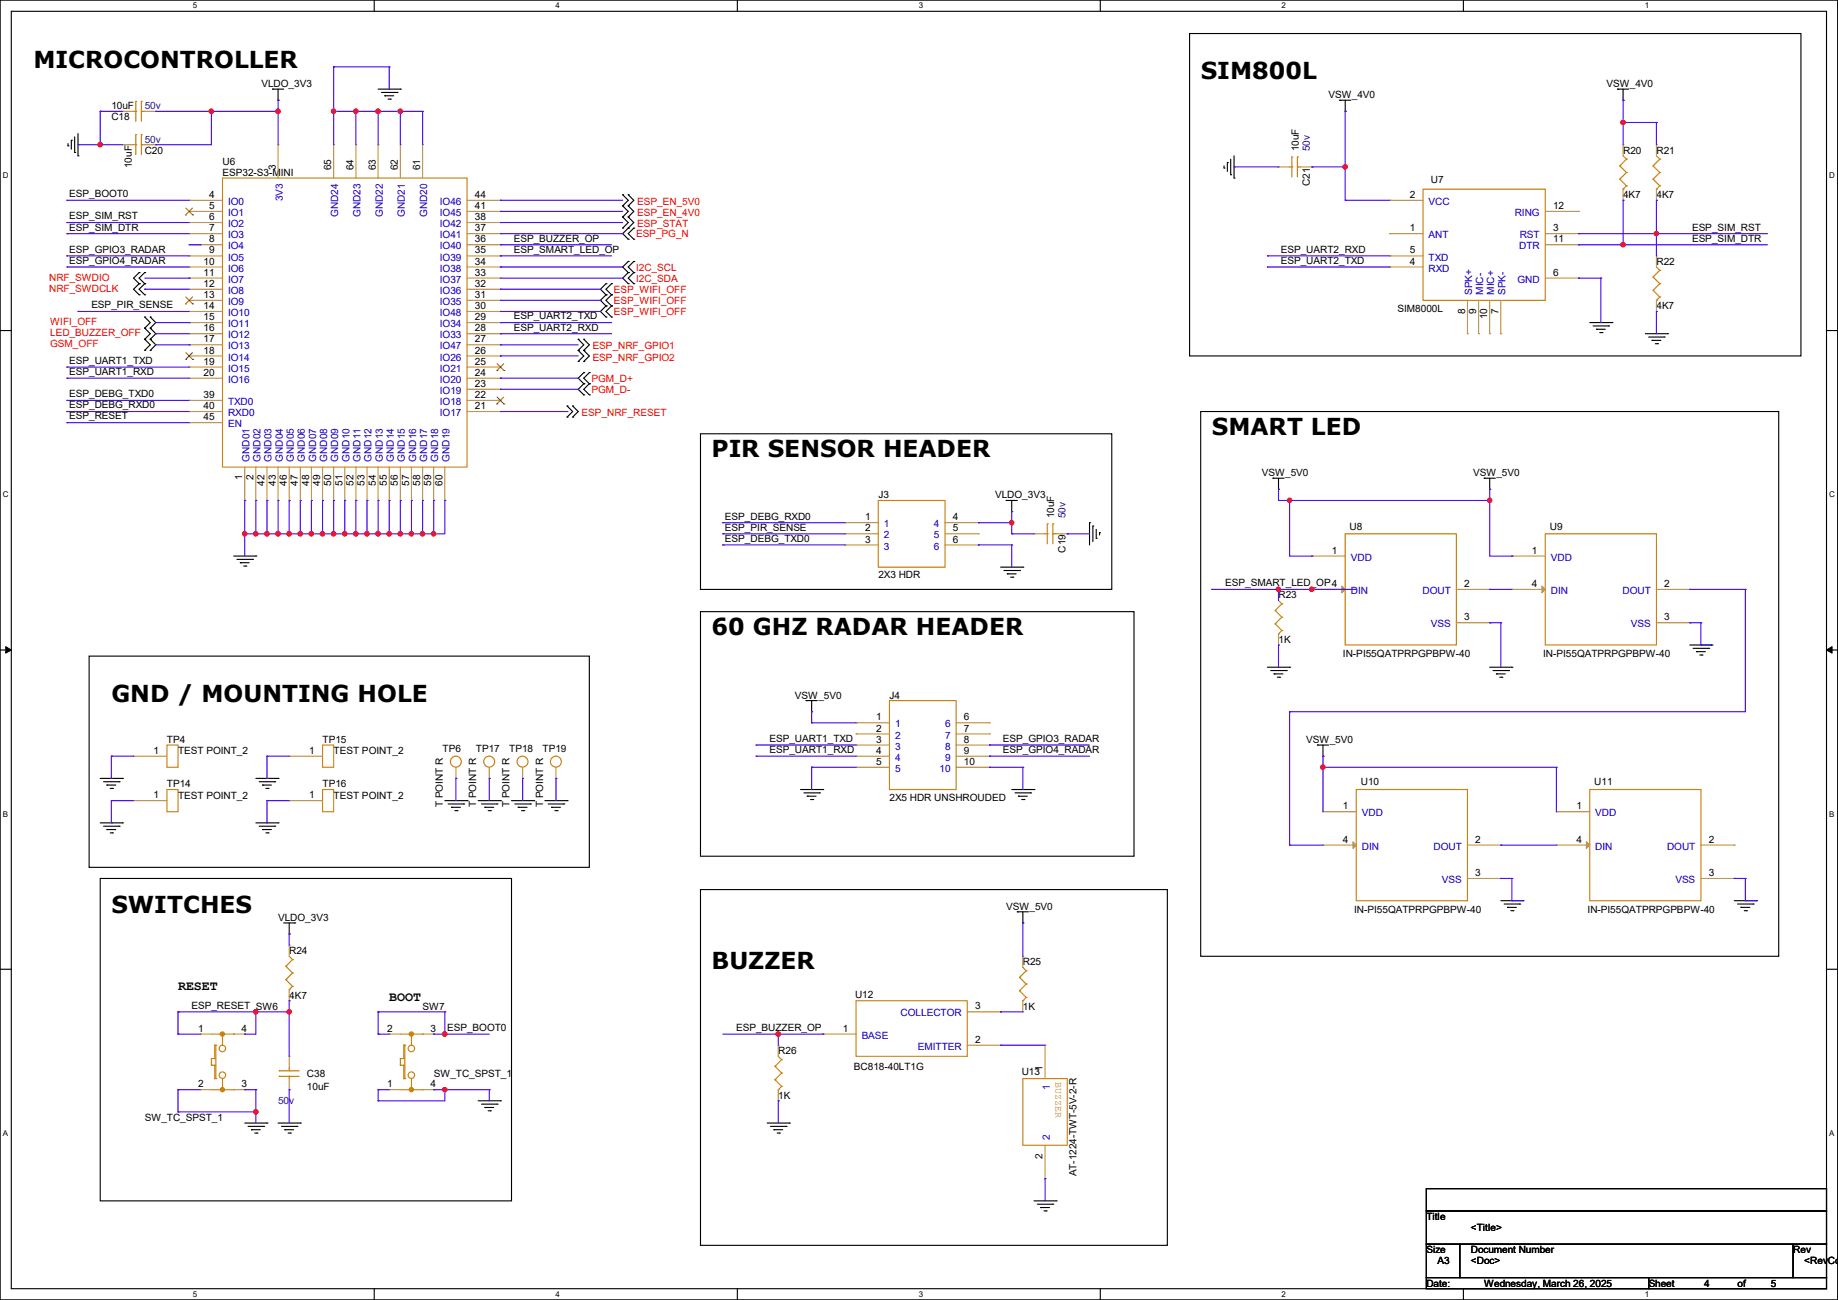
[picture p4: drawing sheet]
<svg xmlns="http://www.w3.org/2000/svg" width="420mm" height="297mm" viewBox="0 0 420 297" stroke-linecap="round" stroke-linejoin="round" font-family="sans-serif">
<path d="M0 0h419.9v297h-419.9zM2.6 2.6h414.8v291.8h-414.8z" fill="none" stroke="#000" stroke-width=".25"/>
<g fill="#fff">
<path d="M44 .3h1v2h-1z"/>
<path d="M44 294.7h1v2h-1z"/>
</g>
<path d="M85.5 0v2.6M85.5 294.4v2.6" fill="none" stroke="#000" stroke-width=".25"/>
<g fill="#fff">
<path d="M127 .3h.9v2h-.9z"/>
<path d="M127 294.7h.9v2h-.9z"/>
</g>
<path d="M168.5 0v2.6M168.5 294.4v2.6" fill="none" stroke="#000" stroke-width=".25"/>
<g fill="#fff">
<path d="M209.9 .3h1v2h-1z"/>
<path d="M209.9 294.7h1v2h-1z"/>
</g>
<path d="M251.4 0v2.6M251.4 294.4v2.6" fill="none" stroke="#000" stroke-width=".25"/>
<g fill="#fff">
<path d="M292.9 .3h.9v2h-.9z"/>
<path d="M292.9 294.7h.9v2h-.9z"/>
</g>
<path d="M334.4 0v2.6M334.4 294.4v2.6" fill="none" stroke="#000" stroke-width=".25"/>
<g fill="#fff">
<path d="M375.8 .3h1v2h-1z"/>
<path d="M375.8 294.7h1v2h-1z"/>
<path d="M.7 39h1.2v2h-1.2z"/>
<path d="M418 39h1.3v2h-1.3z"/>
<path d="M.7 112h1.2v2h-1.2z"/>
<path d="M418 112h1.3v2h-1.3z"/>
</g>
<path d="M0 75.5h2.6M417.4 75.5h2.5" fill="none" stroke="#000" stroke-width=".25"/>
<g fill="#fff">
<path d="M.7 185h1.2v1.9h-1.2z"/>
<path d="M418 185h1.2v1.9h-1.2z"/>
</g>
<path d="M0 148.5h2.6M417.4 148.5h2.5" fill="none" stroke="#000" stroke-width=".25"/>
<path d="M1.3 147.7l1.3 .8-1.3 .7zM417.4 148.5l1.2-.8v1.5z" fill="#000" stroke="#000" stroke-width=".23"/>
<g fill="#fff">
<path d="M.7 257.9h1.2v2h-1.2z"/>
<path d="M418 257.9h1.2v2h-1.2z"/>
</g>
<g fill="none" stroke="#000" stroke-width=".25">
<path d="M271.8 7.7h139.7v73.6h-139.7zM15.5 33.3h.1M15.5 32.8v.5M16.3 32h.1M16.3 32v2.1M17.1 34.8h.1M17.1 31.3v3.5M17.8 35.6h.1M17.8 30.5v5.1M62.3 20.4h.1M62.3 20.4h2.5M63.5 22.9h.1"/>
<path d="M63.5 20.4v2.5M86.4 20.4h5.1M87.2 21.1h3.5M87.9 21.9h.1M87.9 21.9h2.1M88.7 22.6h.5M89.2 22.6h.1M90.7 21.1h.1M91.5 20.4h.1M279.7 38.4h.1M279.7 37.9v.5M280.5 37.1h.1"/>
<path d="M280.5 37.1v2.1M281.2 39.9h.1M281.2 36.4v3.5M282 35.6v5.1M306.1 22.9h.1M306.1 22.9h2.6M307.4 25.4h.1M307.4 22.9v2.5M369.6 20.4h.1M369.6 20.4h2.6M370.9 22.9h.1M370.9 20.4v2.5"/>
<path d="M142.3 47h.1M142.3 44.5h.1M142.3 49.6h.1M142.3 52.1h.1M142.3 44.5l1.3 1.3-1.3 1.2M142.3 47l1.3 1.3-1.3 1.3M142.3 49.6l1.3 1.2-1.3 1.3M143.6 59.7h.1M143.6 52.1h.1M143.6 54.7h.1M143.6 47h.1M143.6 44.5h.1"/>
<path d="M143.6 49.6h.1M143.6 59.7l-1.3 1.3 1.3 1.3M143.6 49.6l1.2 1.2-2.5 2.6 1.3 1.3M143.6 44.5l1.2 1.3-1.2 1.2M143.6 47l1.2 1.3-1.2 1.3M144.8 59.7h.1M144.8 54.7h.1M144.8 52.1h.1M144.8 59.7l-1.2 1.3 1.2 1.3M144.8 52.1l-1.2 1.3 1.2 1.3M282 40.7h.1M31.8 62.3h.1"/>
<path d="M31.8 64.8h.1M31.8 67.4h.1M31.8 62.3l-1.3 1.2 1.3 1.3M31.8 64.8l-1.3 1.3 1.3 1.3M33.1 72.4h.1M33.1 75h.1M33.1 77.5h.1M33.1 62.3h.1M33.1 64.8h.1M33.1 67.4h.1M33.1 72.4l1.2 1.3-1.2 1.3M33.1 75l1.2 1.2-1.2 1.3"/>
<path d="M33.1 77.5l1.2 1.3-1.2 1.3M33.1 62.3l-1.3 1.2 1.3 1.3M33.1 64.8l-1.3 1.3 1.3 1.3M34.3 75h.1M34.3 72.4h.1M34.3 77.5h.1M34.3 72.4l1.3 1.3-1.3 1.3M34.3 75l1.3 1.2-1.3 1.3M34.3 77.5l1.3 1.3-1.3 1.3M132.1 77.5h.1M132.1 77.5l1.3 1.3-1.3 1.3M133.4 77.5h.1"/>
<path d="M133.4 77.5l1.3 1.3-1.3 1.3M138.5 64.8h.1M138.5 67.4h.1M138.5 69.9h.1M138.5 72.4h.1M138.5 64.8l-1.3 1.3 1.3 1.3M138.5 67.4l-1.3 1.2 1.3 1.3M138.5 69.9l-1.3 1.3 1.3 1.2M139.7 67.4h.1M139.7 64.8h.1M139.7 69.9h.1M139.7 72.4h.1"/>
<path d="M139.7 64.8l-1.2 1.3 1.2 1.3M139.7 67.4l-1.2 1.2 1.2 1.3M139.7 69.9l-1.2 1.3 1.2 1.2M143.6 62.3h.1M143.6 64.8h.1M143.6 62.3l-1.3 1.2 1.3 1.3M144.8 64.8h.1M144.8 62.3h.1M144.8 62.3l-1.2 1.2 1.2 1.3M363.3 73.7h5M364 74.5h3.6M364.8 75.2h.1"/>
<path d="M364.8 75.2h2M365.5 76h.6M366.1 76h.1M367.6 74.5h.1M368.3 73.7h.1M376 76.2h5M376.7 77h3.6M377.5 77.8h.1M377.5 77.8h2M378.2 78.5h.6M378.8 78.5h.1M380.3 77h.1"/>
<path d="M381 76.2h.1M33.1 80.1h.1M34.3 80.1h.1M129.6 95.3h.1M129.6 92.8h.1M129.6 92.8l1.3 1.2-1.3 1.3M130.9 95.3h.1M130.9 92.8h.1M130.9 92.8l1.2 1.2-1.2 1.3M132.1 82.6h.1M132.1 80.1h.1M132.1 80.1l1.3 1.2-1.3 1.3"/>
<path d="M133.4 85.1h.1M133.4 87.7h.1M133.4 90.2h.1M133.4 82.6h.1M133.4 80.1h.1M133.4 85.1l-1.3 1.3 1.3 1.3M133.4 87.7l-1.3 1.2 1.3 1.3M133.4 80.1l1.3 1.2-1.3 1.3M134.7 87.7h.1M134.7 85.1h.1M134.7 90.2h.1M134.7 85.1l-1.3 1.3 1.3 1.3"/>
<path d="M134.7 87.7l-1.3 1.2 1.3 1.3M160.1 99.1h93.9v35.6h-93.9zM274.4 94h132v124.5h-132zM229.9 114.3h.1M229.9 114.3h2.6M231.2 116.9h.1M231.2 114.3v2.6M249 119.4h.1M249 119.4v5.1M290.9 109.3h.1M290.9 109.3h2.5M292.1 111.8h.1"/>
<path d="M292.1 109.3v2.5M339.1 109.3h.1M339.1 109.3h2.6M340.4 111.8h.1M340.4 109.3v2.5M53.4 127h5.1M54.1 127.8h3.6M54.9 128.6h.1M54.9 128.6h2M55.7 129.3h.5M56.2 129.3h.1M57.7 127.8h.1"/>
<path d="M58.5 127h.1M160.1 139.7h99v55.9h-99zM228.6 129.6h5.1M229.4 130.3h3.6M230.2 131.1h.1M230.2 131.1h2M230.9 131.9h.5M231.4 131.9h.1M233 130.3h.1M233.7 129.6h.1M249.7 120.2h.1M249.7 120.2v3.5"/>
<path d="M250.5 123h.1M250.5 120.9v2.1M251.2 121.7h.1M251.2 121.7v.5M20.4 149.9h114.3v48.3h-114.3zM289.6 152.4h5.1M290.4 153.2h3.5M291.1 154h.1M291.1 154h2.1M291.9 154.7h.5M292.4 154.7h.1M293.9 153.2h.1"/>
<path d="M294.7 152.4h.1M340.4 152.4h5.1M341.2 153.2h3.5M341.9 154h.1M341.9 154h2.1M342.7 154.7h.5M343.2 154.7h.1M344.7 153.2h.1M345.5 152.4h.1M386.1 147.4h5.1M386.9 148.1h3.5M387.6 148.9h.1"/>
<path d="M387.6 148.9h2.1M388.4 149.6h.5M388.9 149.6h.1M390.4 148.1h.1M391.2 147.4h.1M22.9 177.8h5.1M23.7 178.6h3.5M24.4 179.4h.1M24.4 179.4h2.1M27.2 178.6h.1M28 177.8h.1M58.5 177.8h5"/>
<path d="M59.2 178.6h3.6M60 179.4h.1M60 179.4h2M62.8 178.6h.1M63.5 177.8h.1M184.2 160.1h.1M184.2 160.1h2.5M185.5 162.6h.1M185.5 160.1v2.5M301 170.2h.1M301 170.2h2.6M302.3 172.8h.1"/>
<path d="M302.3 170.2v2.6M22.9 188h5.1M23.7 188.8h3.5M24.4 189.5h.1M24.4 189.5h2.1M25.2 180.1h.5M25.2 190.3h.5M25.7 180.1h.1M25.7 190.3h.1M27.2 188.8h.1M28 188h.1M58.5 188h5"/>
<path d="M59.2 188.8h3.6M60 189.5h.1M60 189.5h2M60.7 180.1h.6M60.7 190.3h.6M61.3 180.1h.1M61.3 190.3h.1M62.8 188.8h.1M63.5 188h.1M101.6 182.9h5.1M102.4 183.7h3.6M103.2 184.4h.1"/>
<path d="M103.2 184.4h2M103.9 185.2h.5M104.4 185.2h.1M106 183.7h.1M106.7 182.9h.1M109.3 182.9h5M110 183.7h3.6M110.8 184.4h.1M110.8 184.4h2M111.5 185.2h.6M112.1 185.2h.1M113.6 183.7h.1"/>
<path d="M114.3 182.9h.1M116.9 182.9h5.1M117.6 183.7h3.6M118.4 184.4h.1M118.4 184.4h2M119.2 185.2h.5M119.7 185.2h.1M121.2 183.7h.1M122 182.9h.1M124.5 182.9h5.1M125.3 183.7h3.5M126 184.4h.1"/>
<path d="M126 184.4h2.1M126.8 185.2h.5M127.3 185.2h.1M128.8 183.7h.1M129.6 182.9h.1M182.9 180.4h5.1M183.7 181.1h3.5M184.4 181.9h.1M184.4 181.9h2.1M185.2 182.7h.5M185.7 182.7h.1M187.2 181.1h.1"/>
<path d="M188 180.4h.1M231.2 180.4h5.1M231.9 181.1h3.6M232.7 181.9h.1M232.7 181.9h2M233.5 182.7h.5M234 182.7h.1M235.5 181.1h.1M236.3 180.4h.1M22.9 200.7h94v73.7h-94zM64.8 210.9h2.6M66.1 213.4h.1"/>
<path d="M66.1 210.9v2.5M67.4 210.9h.1M160.1 203.2h106.6v81.3h-106.6zM232.5 208.3h.1M232.5 208.3h2.5M233.7 210.9h.1M233.7 208.3v2.6M342.9 205.8h5.1M343.7 206.5h3.6M344.5 207.3h.1M344.5 207.3h2M345.2 208.1h.5"/>
<path d="M345.7 208.1h.1M347.3 206.5h.1M348 205.8h.1M396.3 205.8h5.1M397 206.5h3.6M397.8 207.3h.1M397.8 207.3h2M398.6 208.1h.5M399.1 208.1h.1M400.6 206.5h.1M401.4 205.8h.1M0 221.4h2.6"/>
<path d="M417.4 221.4h2.5M55.9 256.6h5.1M56.7 257.3h3.5M57.4 258.1h.1M57.4 258.1h2.1M58.2 258.9h.5M58.7 258.9h.1M60.2 257.3h.1M61 256.6h.1M63.5 256.6h5.1M64.3 257.3h3.6M65.1 258.1h.1"/>
<path d="M65.1 258.1h2M65.8 258.9h.5M66.3 258.9h.1M67.9 257.3h.1M68.6 256.6h.1M109.3 251.5h5M110 252.3h3.6M110.8 253h.1M110.8 253h2M111.5 253.8h.6M112.1 253.8h.1M113.6 252.3h.1"/>
<path d="M114.3 251.5h.1M175.3 256.6h5.1M176.1 257.3h3.5M176.8 258.1h.1M176.8 258.1h2.1M177.6 258.9h.5M178.1 258.9h.1M179.6 257.3h.1M180.4 256.6h.1M236.3 274.4h5M237 275.1h3.6M237.8 275.9h.1"/>
<path d="M237.8 275.9h2M238.5 276.6h.6M239.1 276.6h.1M240.6 275.1h.1M241.3 274.4h.1M325.9 271.6h91.5v5h-91.5zM325.9 276.6h91.5v7.7h-91.5zM325.9 284.3h7.6v7.6h-7.6zM325.9 291.9h50.8v2.5h-50.8zM333.5 284.3h76.2v7.6h-76.2zM376.7 291.9h40.7v2.5h-40.7zM409.7 284.3h7.7v7.6h-7.7z"/>
</g>
<g fill="none" stroke="#cc8006" stroke-width=".25">
<path d="M30.5 33.1h.5M30.5 25.4h.5M31 33.1h.1M31 30.8h.1M31 25.4h.1M31 23.2h.1M31 23.2v4.5M31 30.8v4.5M32.3 30.8h.1M32.3 33.1h.1M32.3 23.2h.1M32.3 25.4h.1"/>
<path d="M32.3 33.1h.8M32.3 23.2v4.5M32.3 30.8v4.5M32.3 25.4h.8M294.7 38.1h.5M295.2 38.1h.1M295.2 35.9h.1M295.2 35.9v4.5M296.5 35.9h.1M296.5 38.1h.1M296.5 38.1h.7M296.5 35.9v4.5"/>
<path d="M370.1 37.9h.1M370.1 37.9l1.5 1.5M370.9 35.6l.7 .8M371.6 36.4h.1M371.6 39.4h.1M371.6 36.4l-1.5 1.5M371.6 39.4l-1.5 1.5M377.7 37.9h.1M377.7 37.9l1.6 1.5M378.5 35.6l.8 .8M379.3 36.4h.1M379.3 39.4h.1"/>
<path d="M379.3 36.4l-1.6 1.5M379.3 39.4l-1.6 1.5M50.8 40.7h55.9v66h-55.9zM325.2 43.2h27.9v25.4h-27.9zM370.1 40.9h.1M370.1 40.9l1.5 1.6M370.9 43.2h.1M371.6 42.5h.1M371.6 42.5l-.7 .7M377.7 40.9h.1M377.7 40.9l1.6 1.6M378.5 43.2h.1"/>
<path d="M379.3 42.5h.1M379.3 42.5l-.8 .7M377.7 63.3h.1M377.7 66.3h.1M377.7 63.3l1.6 1.5M377.7 66.3l1.6 1.6M378.5 68.6h.1M378.5 61l.8 .8M379.3 61.8h.1M379.3 64.8h.1M379.3 67.9h.1M379.3 61.8l-1.6 1.5"/>
<path d="M379.3 64.8l-1.6 1.5M379.3 67.9l-.8 .7M200.7 114.3h15.2v15.3h-15.2zM239.3 119.7h.1M239.3 119.7v4.5M240.6 119.7h.1M240.6 119.7v4.5M238.8 122h.5M239.3 122h.1M240.6 122h.1M240.6 122h.7M291.4 139.5h.1"/>
<path d="M291.4 139.5l1.5 1.5M292.1 137.2l.8 .8M292.9 138h.1M292.9 138l-1.5 1.5M307.4 122h25.4v25.4h-25.4zM353.1 122h25.4v25.4h-25.4zM291.4 142.5h.1M291.4 142.5l1.5 1.6M292.1 144.8h.1M292.9 141h.1M292.9 144.1h.1M292.9 141l-1.5 1.5"/>
<path d="M292.9 144.1l-.8 .7M38.1 170.2h2.6v5.1h-2.6zM73.7 170.2h2.5v5.1h-2.5zM203.2 160.1h15.3v20.3h-15.3zM38.1 180.4h2.6v5.1h-2.6zM73.7 180.4h2.5v5.1h-2.5zM309.9 180.4h25.4v25.4h-25.4zM363.3 180.4h25.4v25.4h-25.4zM66.1 218.5l.7 .7M66.8 219.2h.1M66.8 219.2l-1.5 1.6M48.3 236.3h5.1"/>
<path d="M49.1 238.8h.1M49.1 238.8v3.1M49.1 238.8h.2M49.3 238.8h.1M49.3 238.8v7.6M50.8 236.3h.1M50.8 236.3v2.5M53.4 236.3h.1M65.3 220.8h.1M65.3 223.8h.1M65.3 220.8l1.5 1.5M65.3 223.8l1.5 1.5"/>
<path d="M66.1 226.1h.1M66.8 222.3h.1M66.8 225.3h.1M66.8 222.3l-1.5 1.5M66.8 225.3l-.7 .8M91.5 236.3h5.1M92.2 238.8h.1M92.2 238.8h.3M92.2 238.8v3.1M92.5 238.8h.1M92.5 238.8v7.6M94 236.3h.1"/>
<path d="M94 236.3v2.5M96.6 236.3h.1M195.6 228.6h25.4v12.7h-25.4zM233 223.3h.1M233 226.4h.1M233 223.3l1.5 1.5M233 226.4l1.5 1.5M233.7 228.6h.1M233.7 221l.8 .8M234.5 221.8h.1M234.5 224.8h.1M234.5 227.9h.1"/>
<path d="M234.5 221.8l-1.5 1.5M234.5 224.8l-1.5 1.6M234.5 227.9l-.8 .7M48.3 243.4h.1M48.3 241.9h.1M48.3 243.4h.8M48.3 241.9v1.5M48.3 241.9h.8M48.3 249h5.1M49.1 246.4h.1M49.1 243.4h.1M49.1 241.9h.1"/>
<path d="M49.1 246.4h.2M49.1 243.4v3M49.3 246.4h.1M50.8 249h.1M50.8 246.4v2.6M53.4 249h.1M63.8 244.6h.1M63.8 245.9h.1M63.8 244.6h4.6M63.8 245.9h4.6M66.1 245.9h.1M66.1 244.6h.1"/>
<path d="M66.1 243.9v.7M66.1 245.9v.5M91.5 241.9h.1M91.5 243.4h.1M91.5 243.4h.7M91.5 241.9h.7M91.5 249h5.1M91.5 241.9v1.5M92.2 241.9h.1M92.2 243.4h.1M92.2 246.4h.1M92.2 246.4h.3"/>
<path d="M92.2 243.4v3M92.5 246.4h.1M94 249h.1M94 246.4v2.6M96.6 249h.1M177.1 243.6h.1M177.1 246.7h.1M177.1 243.6l1.5 1.6M177.1 246.7l1.5 1.5M177.8 249h.1M177.8 241.3l.8 .8M178.6 242.1h.1"/>
<path d="M178.6 245.2h.1M178.6 248.2h.1M178.6 242.1l-1.5 1.5M178.6 245.2l-1.5 1.5M178.6 248.2l-.8 .8M233.7 246.4h10.2v15.3h-10.2z"/>
<circle cx="104.2" cy="174" r="1.25"/>
<circle cx="111.8" cy="174" r="1.25"/>
<circle cx="119.4" cy="174" r="1.25"/>
<circle cx="127" cy="174" r="1.25"/>
<circle cx="50.8" cy="239.5" r=".74"/>
<circle cx="94" cy="239.5" r=".74"/>
<circle cx="50.8" cy="245.6" r=".74"/>
<circle cx="94" cy="245.6" r=".74"/>
</g>
<g fill="none" stroke="#a84" stroke-width=".25">
<path d="M28 33.1h.1M28 25.4h.1M28 33.1h2.5M28 25.4h2.5M33.1 33.1h2.5M33.1 25.4h2.5M35.6 33.1h.1M35.6 25.4h.1M63.5 33.1h.1M63.5 33.1v7.6M76.2 33.1h.1M76.2 33.1v7.6"/>
<path d="M81.3 33.1h.1M81.3 33.1v7.6M86.4 33.1h.1M86.4 33.1v7.6M91.5 33.1h.1M91.5 33.1v7.6M96.6 33.1h.1M96.6 33.1v7.6M292.1 38.1h.1M292.1 38.1h2.6M297.2 38.1h2.6M299.8 38.1h.1"/>
<path d="M370.9 33.1h.1M370.9 33.1v2.5M378.5 33.1h.1M378.5 33.1v2.5M43.2 45.8h.1M43.2 48.3h.1M43.2 50.8h.1M43.2 53.4h.1M43.2 55.9h.1M43.2 58.5h.1M43.2 45.8h7.6M43.2 48.3h7.6"/>
<path d="M43.2 50.8h7.6M43.2 53.4h7.6M43.2 55.9h7.6M43.2 58.5h7.6M106.7 45.8h7.6M106.7 48.3h7.6M106.7 50.8h7.6M106.7 53.4h7.6M106.7 55.9h7.6M106.7 58.5h7.6M114.3 58.5h.1M114.3 55.9h.1"/>
<path d="M114.3 53.4h.1M114.3 50.8h.1M114.3 48.3h.1M114.3 45.8h.1M317.5 53.4h.1M317.5 45.8h.1M317.5 58.5h.1M317.5 45.8h7.7M317.5 53.4h7.7M317.5 58.5h7.7M353.1 48.3h7.6M353.1 53.4h7.6"/>
<path d="M353.1 55.9h7.6M360.7 53.4h.1M360.7 55.9h.1M360.7 48.3h.1M370.9 45.8h.1M370.9 43.2v2.6M378.5 45.8h.1M378.5 58.5h.1M378.5 43.2v2.6M378.5 58.5v2.5M43.2 61h.1M43.2 63.5h.1"/>
<path d="M43.2 66.1h.1M43.2 68.6h.1M43.2 71.2h.1M43.2 73.7h.1M43.2 76.2h.1M43.2 78.8h.1M43.2 61h7.6M43.2 63.5h7.6M43.2 66.1h7.6M43.2 68.6h7.6M43.2 71.2h7.6M43.2 73.7h7.6"/>
<path d="M43.2 76.2h7.6M43.2 78.8h7.6M106.7 61h7.6M106.7 63.5h7.6M106.7 66.1h7.6M106.7 68.6h7.6M106.7 71.2h7.6M106.7 73.7h7.6M106.7 76.2h7.6M106.7 78.8h7.6M114.3 78.8h.1M114.3 76.2h.1"/>
<path d="M114.3 73.7h.1M114.3 71.2h.1M114.3 68.6h.1M114.3 66.1h.1M114.3 63.5h.1M114.3 61h.1M317.5 61h.1M317.5 61h7.7M335.3 76.2h.1M335.3 68.6v7.6M337.9 76.2h.1M337.9 68.6v7.6"/>
<path d="M340.4 76.2h.1M340.4 68.6v7.6M342.9 76.2h.1M342.9 68.6v7.6M353.1 63.5h7.6M360.7 63.5h.1M378.5 71.2h.1M378.5 68.6v2.6M43.2 81.3h.1M43.2 83.9h.1M43.2 86.4h.1M43.2 91.5h.1"/>
<path d="M43.2 94h.1M43.2 96.6h.1M43.2 81.3h7.6M43.2 83.9h7.6M43.2 86.4h7.6M43.2 94h7.6M43.2 91.5h7.6M43.2 96.6h7.6M106.7 81.3h7.6M106.7 83.9h7.6M106.7 86.4h7.6M106.7 94h7.6"/>
<path d="M106.7 91.5h7.6M106.7 88.9h7.6M114.3 94h.1M114.3 91.5h.1M114.3 88.9h.1M114.3 86.4h.1M114.3 83.9h.1M114.3 81.3h.1M55.9 114.3h.1M55.9 106.7v7.6M58.5 114.3h.1M58.5 106.7v7.6"/>
<path d="M61 114.3h.1M61 106.7v7.6M63.5 114.3h.1M63.5 106.7v7.6M66.1 114.3h.1M66.1 106.7v7.6M68.6 114.3h.1M68.6 106.7v7.6M71.2 114.3h.1M71.2 106.7v7.6M73.7 114.3h.1M73.7 106.7v7.6"/>
<path d="M76.2 114.3h.1M76.2 106.7v7.6M78.8 114.3h.1M78.8 106.7v7.6M81.3 114.3h.1M81.3 106.7v7.6M83.9 114.3h.1M83.9 106.7v7.6M86.4 114.3h.1M86.4 106.7v7.6M88.9 114.3h.1M88.9 106.7v7.6"/>
<path d="M91.5 114.3h.1M91.5 106.7v7.6M94 114.3h.1M94 106.7v7.6M96.6 114.3h.1M96.6 106.7v7.6M99.1 114.3h.1M99.1 106.7v7.6M101.6 114.3h.1M101.6 106.7v7.6M193.1 119.4h.1M193.1 119.4h7.6"/>
<path d="M215.9 119.4h7.7M223.6 119.4h.1M193.1 122h.1M193.1 124.5h.1M193.1 122h7.6M193.1 124.5h7.6M215.9 122h7.7M215.9 124.5h7.7M223.6 122h.1M223.6 124.5h.1M236.3 122h.1M236.3 122h2.5"/>
<path d="M241.3 122h2.6M243.9 122h.1M292.1 134.7h.1M292.1 134.7v2.5M299.8 134.7h.1M299.8 127h.1M299.8 134.7h7.6M299.8 127h7.6M332.8 134.7h7.6M340.4 134.7h.1M345.5 134.7h.1M345.5 127h.1"/>
<path d="M345.5 134.7h7.6M345.5 127h7.6M378.5 134.7h7.6M386.1 134.7h.1M292.1 147.4h.1M292.1 144.8v2.6M332.8 142.3h7.6M340.4 142.3h.1M378.5 142.3h7.6M386.1 142.3h.1M30.5 172.8h.1M30.5 172.8h7.6"/>
<path d="M66.1 172.8h.1M66.1 172.8h7.6M104.2 177.8h.1M104.2 175.3v2.5M111.8 177.8h.1M111.8 175.3v2.5M119.4 177.8h.1M119.4 175.3v2.5M127 177.8h.1M127 175.3v2.5M195.6 165.1h.1M195.6 167.7h.1"/>
<path d="M195.6 170.2h.1M195.6 172.8h.1M195.6 175.3h.1M195.6 172.8h7.6M195.6 165.1h7.6M195.6 167.7h7.6M195.6 170.2h7.6M195.6 175.3h7.6M218.5 172.8h7.6M218.5 165.1h7.6M218.5 167.7h7.6M218.5 170.2h7.6"/>
<path d="M218.5 175.3h7.6M226.1 165.1h.1M226.1 167.7h.1M226.1 170.2h.1M226.1 172.8h.1M226.1 175.3h.1M30.5 182.9h.1M30.5 182.9h7.6M66.1 182.9h.1M66.1 182.9h7.6M302.3 193.1h.1M302.3 185.5h.1"/>
<path d="M302.3 193.1h7.6M302.3 185.5h7.6M335.3 193.1h7.6M342.9 193.1h.1M355.6 193.1h.1M355.6 185.5h.1M355.6 193.1h7.7M355.6 185.5h7.7M388.7 193.1h7.6M396.3 193.1h.1M66.1 215.9h.1M66.1 215.9v2.6"/>
<path d="M233.7 218.5h.1M233.7 218.5v2.5M335.3 200.7h7.6M342.9 200.7h.1M388.7 200.7h7.6M396.3 200.7h.1M45.8 236.3h.1M45.8 236.3h2.5M53.4 236.3h2.5M55.9 236.3h.1M66.1 228.6h.1M66.1 226.1v2.5"/>
<path d="M88.9 236.3h.1M88.9 236.3h2.6M96.6 236.3h2.5M99.1 236.3h.1M177.8 238.8h.1M177.8 238.8v2.5M188 236.3h.1M188 236.3h7.6M221 238.8h7.6M221 231.2h7.6M228.6 238.8h.1M228.6 231.2h.1"/>
<path d="M233.7 231.2h.1M233.7 228.6v2.6M238.8 238.8h.1M238.8 238.8v7.6M45.8 249h.1M45.8 249h2.5M53.4 249h2.5M55.9 249h.1M66.1 249h.1M66.1 241.3h.1M66.1 241.3v2.6M66.1 246.4v2.6"/>
<path d="M88.9 249h.1M88.9 249h2.6M96.6 249h2.5M99.1 249h.1M177.8 251.5h.1M177.8 249v2.5M238.8 269.3h.1M238.8 261.7v7.6"/>
</g>
<g fill="#a84" stroke="#a84" stroke-width=".25">
<path d="M309.2 192.3l.7 .8-.7 .7z"/>
<path d="M306.6 133.9l.8 .8-.8 .7z"/>
<path d="M352.3 133.9l.8 .8-.8 .7z"/>
<path d="M362.5 192.3l.8 .8-.8 .7z"/>
</g>
<g fill="#cc8006" stroke="#cc8006" stroke-width=".25">
<circle cx="50.8" cy="248.9" r=".49"/>
<circle cx="50.8" cy="236.2" r=".49"/>
<circle cx="94" cy="236.2" r=".49"/>
<circle cx="94" cy="248.9" r=".49"/>
</g>
<g fill="none" stroke="#804000" stroke-width=".23">
<path d="M42.4 49.1h.1M42.5 47.5l1.5 1.6M44 47.5l-1.6 1.6M44 49.1h.1M42.4 69.4h.1M42.5 67.9l1.5 1.5M44 67.9l-1.6 1.5M44 69.4h.1M42.4 82.1h.1M42.5 80.6l1.5 1.5M44 80.6l-1.6 1.5M44 82.1h.1"/>
<path d="M113.5 92.3h.1M113.5 84.7h.1M113.6 90.7l1.5 1.6M113.6 83.1l1.5 1.6M115.1 90.7l-1.6 1.6M115.1 83.1l-1.6 1.6M115.1 92.3h.1M115.1 84.7h.1"/>
</g>
<g fill="none" stroke="#4200ff" stroke-width=".25">
<path d="M76.2 15.3h.1M76.2 15.3v17.8M76.2 15.3h12.7M88.9 15.3h.1M88.9 15.3v5.1M17.8 33.1h.1M17.8 33.1h10.2M22.9 25.4h.1M22.9 33.1h.1M22.9 25.4h5.1M22.9 25.4v7.7M35.6 25.4h.1"/>
<path d="M35.6 33.1h.1M35.6 25.4h27.9M48.3 25.4h.1M48.3 25.4v7.7h-12.7M63.5 22.9h.1M63.5 25.4h.1M63.5 22.9v10.2M76.2 25.4h.1M76.2 25.4h20.4M81.3 25.4h.1M81.3 25.4v7.7M86.4 25.4h.1"/>
<path d="M86.4 25.4v7.7M91.5 25.4h.1M91.5 25.4v7.7M96.6 25.4h.1M96.6 25.4v7.7M282 38.1h.1M282 38.1h10.1M299.8 38.1h.1M299.8 38.1h7.6M307.4 25.4h.1M307.4 38.1h.1M307.4 25.4v20.4"/>
<path d="M370.9 22.9h.1M370.9 28h.1M370.9 22.9v10.2M370.9 28h7.6M378.5 28h.1M378.5 28v5.1M15.3 45.8h.1M15.3 50.8h.1M15.3 53.4h.1M15.3 58.5h.1M15.3 45.8h27.9M15.3 53.4h27.9"/>
<path d="M15.3 58.5h27.9M15.3 50.8h27.9M43.2 55.9h2.6M45.8 55.9h.1M114.3 55.9h.1M114.3 58.5h.1M114.3 45.8h.1M114.3 48.3h.1M114.3 50.8h.1M114.3 45.8h28M114.3 53.4h28M114.3 55.9h25.4"/>
<path d="M114.3 58.5h25.4M114.3 48.3h28M114.3 50.8h28M142.3 53.4h.1M289.6 58.5h.1M289.6 58.5h27.9M307.4 45.8h.1M307.4 45.8h10.1M360.7 53.4h.1M360.7 55.9h.1M360.7 53.4h43.2M360.7 55.9h43.2"/>
<path d="M370.9 45.8h.1M370.9 55.9h.1M370.9 45.8v10.1M378.5 45.8h.1M378.5 53.4h.1M378.5 45.8v12.7M15.3 61h.1M15.3 61h27.9M17.8 71.2h.1M17.8 71.2h25.4M33.1 66.1h.1M33.1 63.5h10.1"/>
<path d="M33.1 66.1h10.1M35.6 76.2h.1M35.6 73.7h7.6M35.6 76.2h7.6M35.6 78.8h7.6M43.2 63.5h.1M43.2 73.7h.1M43.2 78.8h.1M114.3 73.7h.1M114.3 76.2h.1M114.3 61h.1M114.3 66.1h.1"/>
<path d="M114.3 78.8h.1M114.3 71.2h.1M114.3 73.7h25.4M114.3 76.2h25.4M114.3 63.5h28M114.3 61h28M114.3 66.1h22.9M114.3 78.8h17.8M114.3 68.6h22.9M114.3 71.2h22.9M137.2 68.6h.1M142.3 63.5h.1"/>
<path d="M289.6 61h.1M289.6 61h27.9M360.7 63.5h.1M360.7 63.5h5.1M365.8 63.5h.1M365.8 63.5v10.2M378.5 71.2h.1M378.5 71.2v5M15.3 83.9h.1M15.3 86.4h.1M15.3 91.5h.1M15.3 94h.1"/>
<path d="M15.3 96.6h.1M15.3 83.9h27.9M15.3 86.4h27.9M15.3 91.5h27.9M15.3 94h27.9M15.3 96.6h27.9M114.3 86.4h.1M114.3 88.9h.1M114.3 81.3h.1M114.3 86.4h17.8M114.3 94h15.3M114.3 88.9h17.8"/>
<path d="M114.3 81.3h17.8M129.6 94h.1M55.9 114.3h.1M55.9 114.3v12.7M58.5 114.3h.1M58.5 114.3v7.7M61 114.3h.1M61 114.3v7.7M63.5 114.3h.1M63.5 114.3v7.7M66.1 114.3h.1M66.1 114.3v7.7"/>
<path d="M68.6 114.3h.1M68.6 114.3v7.7M71.2 114.3h.1M71.2 114.3v7.7M73.7 114.3h.1M73.7 114.3v7.7M76.2 114.3h.1M76.2 114.3v7.7M78.8 114.3h.1M78.8 114.3v7.7M81.3 114.3h.1M81.3 114.3v7.7"/>
<path d="M83.9 114.3h.1M83.9 114.3v7.7M86.4 114.3h.1M86.4 114.3v7.7M88.9 114.3h.1M88.9 114.3v7.7M91.5 114.3h.1M91.5 114.3v7.7M94 114.3h.1M94 114.3v7.7M96.6 114.3h.1M96.6 114.3v7.7"/>
<path d="M99.1 114.3h.1M99.1 114.3v7.7M101.6 114.3h.1M101.6 114.3v7.7h-45.7M165.1 119.4h.1M165.1 119.4h28M223.6 119.4h.1M223.6 119.4h7.6M231.2 116.9h.1M231.2 119.4h.1M231.2 116.9v5.1M292.1 111.8h.1"/>
<path d="M292.1 114.3h.1M292.1 111.8v2.5M292.1 114.3h48.3M294.7 114.3h.1M294.7 114.3v12.7h5.1M340.4 111.8h.1M340.4 114.3h.1M340.4 111.8v15.2h5.1M55.9 122h.1M58.5 122h.1M61 122h.1M63.5 122h.1"/>
<path d="M66.1 122h.1M68.6 122h.1M71.2 122h.1M73.7 122h.1M76.2 122h.1M78.8 122h.1M81.3 122h.1M83.9 122h.1M86.4 122h.1M88.9 122h.1M91.5 122h.1M94 122h.1"/>
<path d="M96.6 122h.1M99.1 122h.1M165.1 122h.1M165.1 124.5h.1M165.1 122h28M165.1 124.5h28M223.6 124.5h.1M223.6 124.5h7.6M231.2 124.5h.1M231.2 122h.1M231.2 122h5.1M231.2 124.5v5.1"/>
<path d="M243.9 122h.1M243.9 122h5.1M276.9 134.7h.1M276.9 134.7h33M292.1 134.7h.1M292.1 134.7v2.5M299.8 134.7h.1M299.8 127h.1M340.4 134.7h.1M340.4 134.7h5.1M345.5 127h.1M386.1 134.7h.1"/>
<path d="M386.1 134.7h12.7M398.8 134.7h.1M398.8 134.7v27.9h-104.1M292.1 147.4h.1M292.1 147.4v5M340.4 142.3h.1M340.4 142.3h2.5M342.9 142.3h.1M342.9 142.3v10.1M386.1 142.3h.1M386.1 142.3h2.6M388.7 142.3h.1"/>
<path d="M388.7 147.4h.1M388.7 142.3v5.1M388.7 147.4h2.5M25.4 177.8h.1M25.4 172.8h.1M25.4 172.8h5.1M25.4 172.8v5M61 172.8h.1M61 177.8h.1M61 172.8v5M61 172.8h5.1M104.2 177.8h.1"/>
<path d="M104.2 177.8v5.1M111.8 177.8h.1M111.8 177.8v5.1M119.4 177.8h.1M119.4 177.8v5.1M127 177.8h.1M127 177.8v5.1M172.8 170.2h.1M172.8 172.8h.1M172.8 170.2h22.8M172.8 172.8h22.8M185.5 175.3h.1"/>
<path d="M185.5 165.1h.1M185.5 162.6h.1M185.5 162.6v2.5M185.5 175.3v5.1M185.5 175.3h10.1M185.5 165.1h10.1M226.1 175.3h.1M226.1 170.2h.1M226.1 172.8h.1M226.1 170.2h22.9M226.1 172.8h22.9M226.1 175.3h7.6"/>
<path d="M233.7 175.3h.1M233.7 175.3v5.1M294.7 162.6h.1M294.7 162.6v30.5M302.3 172.8h.1M302.3 175.3h.1M302.3 175.3h53.3M302.3 172.8v12.7M355.6 175.3h.1M355.6 175.3v10.2M25.4 182.9h.1M25.4 188h.1"/>
<path d="M25.4 182.9v5.1M25.4 182.9h5.1M61 182.9h.1M61 188h.1M61 182.9v5.1M61 182.9h5.1M294.7 193.1h.1M294.7 193.1h7.6M342.9 193.1h.1M342.9 193.1h12.7M66.1 213.4h.1M66.1 213.4v2.5"/>
<path d="M233.7 210.9h.1M233.7 210.9v7.6M342.9 200.7h.1M342.9 200.7h2.6M345.5 200.7h.1M345.5 205.8h.1M345.5 200.7v5.1M345.5 205.8h2.5M396.3 200.7h.1M396.3 200.7h2.5M398.8 200.7h.1M398.8 205.8h.1"/>
<path d="M398.8 200.7v5.1M398.8 205.8h2.6M40.7 231.2h.1M40.7 236.3h.1M40.7 231.2v5.1M40.7 231.2h25.4M40.7 236.3h5.1M55.9 236.3h.1M58.5 231.2h.1M58.5 231.2v5.1h-2.6M66.1 228.6h.1M66.1 231.2h.1"/>
<path d="M66.1 228.6v12.7M86.4 231.2h.1M86.4 236.3h.1M86.4 231.2v5.1M86.4 231.2h15.2M86.4 236.3h2.5M99.1 236.3h.1M99.1 236.3h12.7M101.6 231.2h.1M101.6 236.3h.1M101.6 231.2v5.1M165.1 236.3h22.9"/>
<path d="M177.8 236.3h.1M177.8 236.3v2.5M188 236.3h.1M228.6 238.8h.1M228.6 231.2h.1M228.6 231.2h5.1M228.6 238.8h10.2M40.7 249h.1M40.7 254h.1M40.7 249v5M40.7 249h5.1M40.7 254h17.8"/>
<path d="M55.9 249h.1M55.9 249h2.6M58.5 249h.1M58.5 254h.1M58.5 249v7.6M66.1 249h.1M66.1 249v7.6M86.4 249h.1M86.4 251.5h.1M86.4 249v2.5M86.4 249h2.5M99.1 249h.1"/>
<path d="M99.1 249h12.7M101.6 249h.1M101.6 249v2.5h-15.2M111.8 249h.1M111.8 249v2.5M177.8 251.5h.1M177.8 251.5v5.1M238.8 269.3h.1M238.8 269.3v5.1"/>
</g>
<g fill="#f00" stroke="#f00" stroke-width=".25">
<circle cx="61" cy="121.9" r=".49"/>
<circle cx="58.4" cy="121.9" r=".49"/>
<circle cx="66.1" cy="121.9" r=".49"/>
<circle cx="63.5" cy="121.9" r=".49"/>
<circle cx="76.2" cy="121.9" r=".49"/>
<circle cx="73.7" cy="121.9" r=".49"/>
<circle cx="81.3" cy="121.9" r=".49"/>
<circle cx="78.8" cy="121.9" r=".49"/>
<circle cx="83.8" cy="121.9" r=".49"/>
<circle cx="88.9" cy="121.9" r=".49"/>
<circle cx="86.4" cy="121.9" r=".49"/>
<circle cx="91.5" cy="121.9" r=".49"/>
<circle cx="96.5" cy="121.9" r=".49"/>
<circle cx="94" cy="121.9" r=".49"/>
<circle cx="99.1" cy="121.9" r=".49"/>
<circle cx="68.6" cy="121.9" r=".49"/>
<circle cx="71.1" cy="121.9" r=".49"/>
<circle cx="55.9" cy="121.9" r=".49"/>
<circle cx="81.3" cy="25.4" r=".49"/>
<circle cx="76.2" cy="25.4" r=".49"/>
<circle cx="86.4" cy="25.4" r=".49"/>
<circle cx="91.5" cy="25.4" r=".49"/>
<circle cx="58.4" cy="231.2" r=".49"/>
<circle cx="66.1" cy="231.2" r=".49"/>
<circle cx="101.6" cy="236.2" r=".49"/>
<circle cx="101.6" cy="248.9" r=".49"/>
<circle cx="58.4" cy="254" r=".49"/>
<circle cx="63.5" cy="25.4" r=".49"/>
<circle cx="48.3" cy="25.4" r=".49"/>
<circle cx="22.9" cy="33" r=".49"/>
<circle cx="378.5" cy="53.4" r=".49"/>
<circle cx="370.9" cy="55.9" r=".49"/>
<circle cx="370.9" cy="28" r=".49"/>
<circle cx="307.4" cy="38.1" r=".49"/>
<circle cx="231.2" cy="119.4" r=".49"/>
<circle cx="302.3" cy="175.3" r=".49"/>
<circle cx="340.4" cy="114.3" r=".49"/>
<circle cx="294.7" cy="114.3" r=".49"/>
<circle cx="299.7" cy="134.6" r=".49"/>
<circle cx="292.1" cy="134.6" r=".49"/>
<circle cx="177.8" cy="236.2" r=".49"/>
</g>
<g font-size="5.3">
<text x="7.7" y="15.5">MICROCONTROLLER</text>
<text x="274.4" y="18.1">SIM800L</text>
<text x="276.9" y="99.4">SMART LED</text>
<text x="162.6" y="104.4">PIR SENSOR HEADER</text>
<text x="162.6" y="145.1">60 GHZ RADAR HEADER</text>
<text x="25.4" y="160.3">GND / MOUNTING HOLE</text>
<text x="25.4" y="208.6">SWITCHES</text>
<text x="162.6" y="221.3">BUZZER</text>
</g>
<g font-size="3">
<text x="40.7" y="226.1">RESET</text>
<text x="88.9" y="228.6">BOOT</text>
</g>
<g font-size="2.3">
<text x="59.7" y="19.9">VLDO_3V3</text>
<text x="303.6" y="22.4">VSW_4V0</text>
<text x="367.1" y="19.9">VSW_4V0</text>
<text x="25.4" y="27.5">C18</text>
<text x="25.4" y="25">10uF</text>
<text x="33.1" y="35.1">C20</text>
<text x="296.8" y="34.6" transform="rotate(-90 296.8 34.6)">10uF</text>
<text x="370.9" y="35.1">R20</text>
<text x="378.5" y="35.1">R21</text>
<text x="30.1" y="38.4" transform="rotate(-90 30.1 38.4)">10uF</text>
<text x="50.8" y="37.7">U6</text>
<text x="50.8" y="40.2">ESP32-S3-MINI</text>
<text x="63" y="38.9" transform="rotate(-90 63 38.9)">3</text>
<text x="75.7" y="38.9" transform="rotate(-90 75.7 38.9)">65</text>
<text x="80.8" y="38.9" transform="rotate(-90 80.8 38.9)">64</text>
<text x="85.9" y="38.9" transform="rotate(-90 85.9 38.9)">63</text>
<text x="90.9" y="38.9" transform="rotate(-90 90.9 38.9)">62</text>
<text x="96" y="38.9" transform="rotate(-90 96 38.9)">61</text>
<text x="326.9" y="41.7">U7</text>
<text x="15.8" y="45">ESP_BOOT0</text>
<text x="47.8" y="45.2">4</text>
<text x="47.8" y="47.8">5</text>
<text x="108.5" y="47.8">41</text>
<text x="108.5" y="45.2">44</text>
<text x="299.3" y="42.5" transform="rotate(-90 299.3 42.5)">C21</text>
<text x="322.1" y="45.2">2</text>
<text x="354.9" y="47.8">12</text>
<text x="370.9" y="45.3">4K7</text>
<text x="378.5" y="45.3">4K7</text>
<text x="15.8" y="50.1">ESP_SIM_RST</text>
<text x="15.8" y="52.7">ESP_SIM_DTR</text>
<text x="47.8" y="50.3">6</text>
<text x="47.8" y="52.8">7</text>
<text x="108.5" y="52.8">37</text>
<text x="108.5" y="50.3">38</text>
<text x="322.1" y="52.8">1</text>
<text x="354.9" y="52.8">3</text>
<text x="386.6" y="52.7">ESP_SIM_RST</text>
<text x="15.8" y="57.7">ESP_GPIO3_RADAR</text>
<text x="47.8" y="55.4">8</text>
<text x="47.8" y="57.9">9</text>
<text x="108.5" y="57.9">35</text>
<text x="108.5" y="55.4">36</text>
<text x="117.4" y="55.2">ESP_BUZZER_OP</text>
<text x="117.4" y="57.7">ESP_SMART_LED_OP</text>
<text x="292.7" y="57.7">ESP_UART2_RXD</text>
<text x="322.1" y="57.9">5</text>
<text x="354.9" y="55.4">11</text>
<text x="386.6" y="55.2">ESP_SIM_DTR</text>
<text x="15.8" y="60.3">ESP_GPIO4_RADAR</text>
<text x="46.5" y="60.5">10</text>
<text x="46.5" y="63">11</text>
<text x="46.5" y="65.5">12</text>
<text x="108.5" y="65.5">32</text>
<text x="108.5" y="63">33</text>
<text x="108.5" y="60.5">34</text>
<text x="292.7" y="60.3">ESP_UART2_TXD</text>
<text x="322.1" y="60.5">4</text>
<text x="354.9" y="63">6</text>
<text x="378.5" y="60.5">R22</text>
<text x="20.9" y="70.4">ESP_PIR_SENSE</text>
<text x="46.5" y="68.1">13</text>
<text x="46.5" y="70.6">14</text>
<text x="108.5" y="70.6">30</text>
<text x="108.5" y="68.1">31</text>
<text x="319.3" y="71.2">SIM8000L</text>
<text x="334.8" y="71.7" transform="rotate(-90 334.8 71.7)">8</text>
<text x="337.3" y="71.7" transform="rotate(-90 337.3 71.7)">9</text>
<text x="342.4" y="71.7" transform="rotate(-90 342.4 71.7)">7</text>
<text x="378.5" y="70.7">4K7</text>
<text x="46.5" y="73.2">15</text>
<text x="46.5" y="75.7">16</text>
<text x="108.5" y="75.7">28</text>
<text x="108.5" y="73.2">29</text>
<text x="117.4" y="73">ESP_UART2_TXD</text>
<text x="117.4" y="75.5">ESP_UART2_RXD</text>
<text x="339.8" y="72.9" transform="rotate(-90 339.8 72.9)">10</text>
<text x="15.8" y="83.1">ESP_UART1_TXD</text>
<text x="46.5" y="78.2">17</text>
<text x="46.5" y="80.8">18</text>
<text x="46.5" y="83.3">19</text>
<text x="108.5" y="83.3">25</text>
<text x="108.5" y="80.8">26</text>
<text x="108.5" y="78.2">27</text>
<text x="15.8" y="85.7">ESP_UART1_RXD</text>
<text x="46.5" y="85.9">20</text>
<text x="108.5" y="88.4">23</text>
<text x="108.5" y="85.9">24</text>
<text x="15.8" y="90.8">ESP_DEBG_TXD0</text>
<text x="15.8" y="93.3">ESP_DEBG_RXD0</text>
<text x="15.8" y="95.8">ESP_RESET</text>
<text x="46.5" y="90.9">39</text>
<text x="46.5" y="93.5">40</text>
<text x="108.5" y="93.5">21</text>
<text x="108.5" y="90.9">22</text>
<text x="46.5" y="96">45</text>
<text x="55.4" y="109.8" transform="rotate(-90 55.4 109.8)">1</text>
<text x="57.9" y="109.8" transform="rotate(-90 57.9 109.8)">2</text>
<text x="60.5" y="111" transform="rotate(-90 60.5 111)">42</text>
<text x="63" y="111" transform="rotate(-90 63 111)">43</text>
<text x="65.5" y="111" transform="rotate(-90 65.5 111)">46</text>
<text x="68.1" y="111" transform="rotate(-90 68.1 111)">47</text>
<text x="70.6" y="111" transform="rotate(-90 70.6 111)">48</text>
<text x="73.2" y="111" transform="rotate(-90 73.2 111)">49</text>
<text x="75.7" y="111" transform="rotate(-90 75.7 111)">50</text>
<text x="78.2" y="111" transform="rotate(-90 78.2 111)">51</text>
<text x="80.8" y="111" transform="rotate(-90 80.8 111)">52</text>
<text x="83.3" y="111" transform="rotate(-90 83.3 111)">53</text>
<text x="85.9" y="111" transform="rotate(-90 85.9 111)">54</text>
<text x="88.4" y="111" transform="rotate(-90 88.4 111)">55</text>
<text x="90.9" y="111" transform="rotate(-90 90.9 111)">56</text>
<text x="93.5" y="111" transform="rotate(-90 93.5 111)">57</text>
<text x="96" y="111" transform="rotate(-90 96 111)">58</text>
<text x="98.6" y="111" transform="rotate(-90 98.6 111)">59</text>
<text x="101.1" y="111" transform="rotate(-90 101.1 111)">60</text>
<text x="200.7" y="113.9">J3</text>
<text x="227.4" y="113.9">VLDO_3V3</text>
<text x="288.3" y="108.8">VSW_5V0</text>
<text x="336.6" y="108.8">VSW_5V0</text>
<text x="165.7" y="118.7">ESP_DEBG_RXD0</text>
<text x="197.7" y="118.9">1</text>
<text x="217.7" y="118.9">4</text>
<text x="240.9" y="118.4" transform="rotate(-90 240.9 118.4)">10uF</text>
<text x="165.7" y="121.2">ESP_PIR_SENSE</text>
<text x="165.7" y="123.8">ESP_DEBG_TXD0</text>
<text x="197.7" y="121.4">2</text>
<text x="197.7" y="124">3</text>
<text x="217.7" y="121.4">5</text>
<text x="217.7" y="124">6</text>
<text x="308.4" y="121">U8</text>
<text x="354.1" y="121">U9</text>
<text x="243.5" y="126.3" transform="rotate(-90 243.5 126.3)">C19</text>
<text x="304.3" y="126.5">1</text>
<text x="350.1" y="126.5">1</text>
<text x="200.7" y="132.2">2X3 HDR</text>
<text x="280" y="133.9">ESP_SMART_LED_OP4</text>
<text x="292.1" y="136.7">R23</text>
<text x="334.6" y="134.1">2</text>
<text x="350.1" y="134.1">4</text>
<text x="380.3" y="134.1">2</text>
<text x="334.6" y="141.7">3</text>
<text x="380.3" y="141.7">3</text>
<text x="292.1" y="146.9">1K</text>
<text x="306.9" y="150.2">IN-PI55QATPRPGPBPW-40</text>
<text x="352.6" y="150.2">IN-PI55QATPRPGPBPW-40</text>
<text x="181.7" y="159.6">VSW_5V0</text>
<text x="203.2" y="159.6">J4</text>
<text x="200.2" y="164.6">1</text>
<text x="200.2" y="167.1">2</text>
<text x="220.3" y="164.6">6</text>
<text x="220.3" y="167.1">7</text>
<text x="35.1" y="172.2">1</text>
<text x="38.1" y="169.8">TP4</text>
<text x="40.7" y="172.3">TEST POINT_2</text>
<text x="70.7" y="172.2">1</text>
<text x="73.7" y="169.8">TP15</text>
<text x="76.2" y="172.3">TEST POINT_2</text>
<text x="101.1" y="171.8">TP6</text>
<text x="108.8" y="171.8">TP17</text>
<text x="116.4" y="171.8">TP18</text>
<text x="124" y="171.8">TP19</text>
<text x="175.8" y="169.5">ESP_UART1_TXD</text>
<text x="175.8" y="172">ESP_UART1_RXD</text>
<text x="200.2" y="169.7">3</text>
<text x="200.2" y="172.2">4</text>
<text x="220.3" y="169.7">8</text>
<text x="220.3" y="172.2">9</text>
<text x="229.2" y="169.5">ESP_GPIO3_RADAR</text>
<text x="229.2" y="172">ESP_GPIO4_RADAR</text>
<text x="298.5" y="169.8">VSW_5V0</text>
<text x="38.1" y="179.9">TP14</text>
<text x="73.7" y="179.9">TP16</text>
<text x="200.2" y="174.8">5</text>
<text x="220.3" y="174.8">10</text>
<text x="310.9" y="179.4">U10</text>
<text x="364.3" y="179.4">U11</text>
<text x="35.1" y="182.4">1</text>
<text x="40.7" y="182.5">TEST POINT_2</text>
<text x="70.7" y="182.4">1</text>
<text x="76.2" y="182.5">TEST POINT_2</text>
<text x="101.2" y="184.4" transform="rotate(-90 101.2 184.4)">T POINT R</text>
<text x="108.8" y="184.4" transform="rotate(-90 108.8 184.4)">T POINT R</text>
<text x="116.5" y="184.4" transform="rotate(-90 116.5 184.4)">T POINT R</text>
<text x="124.1" y="184.4" transform="rotate(-90 124.1 184.4)">T POINT R</text>
<text x="203.2" y="183">2X5 HDR UNSHROUDED</text>
<text x="306.9" y="184.9">1</text>
<text x="360.2" y="184.9">1</text>
<text x="306.9" y="192.5">4</text>
<text x="337.1" y="192.5">2</text>
<text x="360.2" y="192.5">4</text>
<text x="390.4" y="192.5">2</text>
<text x="337.1" y="200.2">3</text>
<text x="390.4" y="200.2">3</text>
<text x="229.9" y="207.9">VSW_5V0</text>
<text x="309.4" y="208.6">IN-PI55QATPRPGPBPW-40</text>
<text x="362.8" y="208.6">IN-PI55QATPRPGPBPW-40</text>
<text x="63.5" y="210.4">VLDO_3V3</text>
<text x="66.1" y="218">R24</text>
<text x="233.7" y="220.6">R25</text>
<text x="195.4" y="227.9">U12</text>
<text x="43.7" y="230.5">ESP_RESET SW6</text>
<text x="66.1" y="228.2">4K7</text>
<text x="96.6" y="230.7">SW7</text>
<text x="222.8" y="230.6">3</text>
<text x="233.7" y="230.7">1K</text>
<text x="45.3" y="235.7">1</text>
<text x="55.2" y="235.7">4</text>
<text x="88.4" y="235.7">2</text>
<text x="98.3" y="235.7">3</text>
<text x="102.2" y="235.5">ESP_BOOT0</text>
<text x="168.2" y="235.5">ESP_BUZZER_OP</text>
<text x="192.6" y="235.7">1</text>
<text x="222.8" y="238.3">2</text>
<text x="70.1" y="246">C38</text>
<text x="99.1" y="246">SW_TC_SPST_1</text>
<text x="177.8" y="240.9">R26</text>
<text x="195.1" y="244.4">BC818-40LT1G</text>
<text x="233.5" y="245.7">U13</text>
<text x="238.3" y="244.6" transform="rotate(-90 238.3 244.6)">1</text>
<text x="45.3" y="248.4">2</text>
<text x="55.2" y="248.4">3</text>
<text x="70.1" y="249">10uF</text>
<text x="88.4" y="248.4">1</text>
<text x="98.3" y="248.4">4</text>
<text x="177.8" y="251">1K</text>
<text x="33.1" y="256.1">SW_TC_SPST_1</text>
<text x="238.3" y="264.7" transform="rotate(-90 238.3 264.7)">2</text>
<text x="246" y="268.8" transform="rotate(-90 246 268.8)">AT-1224-TWT-5V-2-R</text>
<text x="325.9" y="278.7">Title</text>
<text x="336.1" y="281.3">&lt;Title&gt;</text>
<text x="325.9" y="286.3">Size</text>
<text x="336.1" y="286.3">Document Number</text>
<text x="409.8" y="286.3">Rev</text>
<text x="325.9" y="294">Date:</text>
<text x="328.5" y="288.9">A3</text>
<text x="336.1" y="288.9">&lt;Doc&gt;</text>
<text x="339.1" y="294">Wednesday, March 26, 2025</text>
<text x="376.7" y="294">Sheet</text>
<text x="389.4" y="294">4</text>
<text x="397" y="294">of</text>
<text x="404.7" y="294">5</text>
<text x="412.3" y="288.9">&lt;RevCod</text>
</g>
<g font-size="2.3" fill="#400080">
<text x="33.1" y="25">50v</text>
<text x="33.1" y="32.6">50v</text>
<text x="299.3" y="34.6" transform="rotate(-90 299.3 34.6)">50v</text>
<text x="243.5" y="118.4" transform="rotate(-90 243.5 118.4)">50v</text>
<text x="63.5" y="252.3">50v</text>
</g>
<g font-size="2.3" fill="#00c">
<text x="52.1" y="46.8">IO0</text>
<text x="64.6" y="46" transform="rotate(-90 64.6 46)">3V3</text>
<text x="100.5" y="46.8">IO46</text>
<text x="326.4" y="46.8">VCC</text>
<text x="52.1" y="49.4">IO1</text>
<text x="52.1" y="51.9">IO2</text>
<text x="77.3" y="49.6" transform="rotate(-90 77.3 49.6)">GND24</text>
<text x="82.4" y="49.6" transform="rotate(-90 82.4 49.6)">GND23</text>
<text x="87.5" y="49.6" transform="rotate(-90 87.5 49.6)">GND22</text>
<text x="92.5" y="49.6" transform="rotate(-90 92.5 49.6)">GND21</text>
<text x="97.6" y="49.6" transform="rotate(-90 97.6 49.6)">GND20</text>
<text x="100.5" y="51.9">IO42</text>
<text x="100.5" y="49.4">IO45</text>
<text x="346.1" y="49.4">RING</text>
<text x="52.1" y="54.4">IO3</text>
<text x="52.1" y="57">IO4</text>
<text x="52.1" y="59.5">IO5</text>
<text x="100.5" y="59.5">IO39</text>
<text x="100.5" y="57">IO40</text>
<text x="100.5" y="54.4">IO41</text>
<text x="326.4" y="54.4">ANT</text>
<text x="326.4" y="59.5">TXD</text>
<text x="347.1" y="57">DTR</text>
<text x="347.3" y="54.4">RST</text>
<text x="52.1" y="62.1">IO6</text>
<text x="52.1" y="64.6">IO7</text>
<text x="100.5" y="64.6">IO37</text>
<text x="100.5" y="62.1">IO38</text>
<text x="326.4" y="62.1">RXD</text>
<text x="346.8" y="64.6">GND</text>
<text x="52.1" y="67.1">IO8</text>
<text x="52.1" y="69.7">IO9</text>
<text x="100.5" y="69.7">IO35</text>
<text x="100.5" y="67.1">IO36</text>
<text x="336.4" y="67.4" transform="rotate(-90 336.4 67.4)">SPK+</text>
<text x="338.9" y="67.4" transform="rotate(-90 338.9 67.4)">MIC-</text>
<text x="341.5" y="67.4" transform="rotate(-90 341.5 67.4)">MIC+</text>
<text x="344" y="67.4" transform="rotate(-90 344 67.4)">SPK-</text>
<text x="52.1" y="72.2">IO10</text>
<text x="52.1" y="74.8">IO11</text>
<text x="52.1" y="77.3">IO12</text>
<text x="100.5" y="77.3">IO33</text>
<text x="100.5" y="74.8">IO34</text>
<text x="100.5" y="72.2">IO48</text>
<text x="52.1" y="79.8">IO13</text>
<text x="52.1" y="82.4">IO14</text>
<text x="100.5" y="82.4">IO26</text>
<text x="100.5" y="79.8">IO47</text>
<text x="52.1" y="84.9">IO15</text>
<text x="52.1" y="87.5">IO16</text>
<text x="100.5" y="87.5">IO20</text>
<text x="100.5" y="84.9">IO21</text>
<text x="52.1" y="92.5">TXD0</text>
<text x="52.1" y="95.1">RXD0</text>
<text x="100.5" y="95.1">IO17</text>
<text x="100.5" y="92.5">IO18</text>
<text x="100.5" y="90">IO19</text>
<text x="52.1" y="97.6">EN</text>
<text x="57" y="105.5" transform="rotate(-90 57 105.5)">GND01</text>
<text x="59.5" y="105.5" transform="rotate(-90 59.5 105.5)">GND02</text>
<text x="62.1" y="105.5" transform="rotate(-90 62.1 105.5)">GND03</text>
<text x="64.6" y="105.5" transform="rotate(-90 64.6 105.5)">GND04</text>
<text x="67.1" y="105.5" transform="rotate(-90 67.1 105.5)">GND05</text>
<text x="69.7" y="105.5" transform="rotate(-90 69.7 105.5)">GND06</text>
<text x="72.2" y="105.5" transform="rotate(-90 72.2 105.5)">GND07</text>
<text x="74.8" y="105.5" transform="rotate(-90 74.8 105.5)">GND08</text>
<text x="77.3" y="105.5" transform="rotate(-90 77.3 105.5)">GND09</text>
<text x="79.8" y="105.5" transform="rotate(-90 79.8 105.5)">GND10</text>
<text x="82.4" y="105.5" transform="rotate(-90 82.4 105.5)">GND11</text>
<text x="84.9" y="105.5" transform="rotate(-90 84.9 105.5)">GND12</text>
<text x="87.5" y="105.5" transform="rotate(-90 87.5 105.5)">GND13</text>
<text x="90" y="105.5" transform="rotate(-90 90 105.5)">GND14</text>
<text x="92.5" y="105.5" transform="rotate(-90 92.5 105.5)">GND15</text>
<text x="95.1" y="105.5" transform="rotate(-90 95.1 105.5)">GND16</text>
<text x="97.6" y="105.5" transform="rotate(-90 97.6 105.5)">GND17</text>
<text x="100.2" y="105.5" transform="rotate(-90 100.2 105.5)">GND18</text>
<text x="102.7" y="105.5" transform="rotate(-90 102.7 105.5)">GND19</text>
<text x="202" y="120.5">1</text>
<text x="202" y="123">2</text>
<text x="202" y="125.6">3</text>
<text x="213.4" y="120.5">4</text>
<text x="213.4" y="123">5</text>
<text x="213.4" y="125.6">6</text>
<text x="308.7" y="128.1">VDD</text>
<text x="354.4" y="128.1">VDD</text>
<text x="308.7" y="135.7">DIN</text>
<text x="325" y="135.7">DOUT</text>
<text x="354.4" y="135.7">DIN</text>
<text x="370.8" y="135.7">DOUT</text>
<text x="326.9" y="143.3">VSS</text>
<text x="372.7" y="143.3">VSS</text>
<text x="204.5" y="166.2">1</text>
<text x="215.9" y="166.2">6</text>
<text x="204.5" y="168.7">2</text>
<text x="204.5" y="171.3">3</text>
<text x="204.5" y="173.8">4</text>
<text x="215.9" y="168.7">7</text>
<text x="215.9" y="171.3">8</text>
<text x="215.9" y="173.8">9</text>
<text x="204.5" y="176.4">5</text>
<text x="214.7" y="176.4">10</text>
<text x="311.2" y="186.5">VDD</text>
<text x="364.5" y="186.5">VDD</text>
<text x="311.2" y="194.1">DIN</text>
<text x="327.6" y="194.1">DOUT</text>
<text x="364.5" y="194.1">DIN</text>
<text x="380.9" y="194.1">DOUT</text>
<text x="329.5" y="201.8">VSS</text>
<text x="382.8" y="201.8">VSS</text>
<text x="205.8" y="232.2">COLLECTOR</text>
<text x="196.9" y="237.3">BASE</text>
<text x="209.7" y="239.9">EMITTER</text>
<text x="239.9" y="249" transform="rotate(-90 239.9 249)">1</text>
<text x="239.9" y="260.4" transform="rotate(-90 239.9 260.4)">2</text>
</g>
<g font-size="2.3" fill="#f00">
<text x="145.6" y="46.8">ESP_EN_5V0</text>
<text x="145.6" y="49.4">ESP_EN_4V0</text>
<text x="145.6" y="51.9">ESP_STAT</text>
<text x="145.3" y="54.2">ESP_PG_N</text>
<text x="11.2" y="64.1">NRF_SWDIO</text>
<text x="145.3" y="64.3">I2C_SDA</text>
<text x="145.3" y="61.8">I2C_SCL</text>
<text x="11.2" y="66.6">NRF_SWDCLK</text>
<text x="140.3" y="66.9">ESP_WIFI_OFF</text>
<text x="140.3" y="69.4">ESP_WIFI_OFF</text>
<text x="140.3" y="72">ESP_WIFI_OFF</text>
<text x="11.5" y="74.3">WIFI_OFF</text>
<text x="11.5" y="76.8">LED_BUZZER_OFF</text>
<text x="11.5" y="79.3">GSM_OFF</text>
<text x="135.4" y="82.4">ESP_NRF_GPIO2</text>
<text x="135.4" y="79.8">ESP_NRF_GPIO1</text>
<text x="135.2" y="87.2">PGM_D+</text>
<text x="135.2" y="89.7">PGM_D-</text>
<text x="132.9" y="95.1">ESP_NRF_RESET</text>
</g>
<text font-size="2.3" fill="#cc8006" x="241.2" y="247.2" transform="rotate(90 241.2 247.2)">BUZZER</text>
<g font-size="1.8">
<text x="44" y="1.9">5</text>
<text x="127" y="1.9">4</text>
<text x="209.9" y="1.9">3</text>
<text x="292.9" y="1.9">2</text>
<text x="375.8" y="1.9">1</text>
<text x=".7" y="40.6">D</text>
<text x="418" y="40.6">D</text>
<text x=".7" y="113.6">C</text>
<text x="418" y="113.6">C</text>
<text x=".7" y="186.6">B</text>
<text x="418" y="186.6">B</text>
<text x=".7" y="259.5">A</text>
<text x="418" y="259.5">A</text>
<text x="44" y="296.3">5</text>
<text x="127" y="296.3">4</text>
<text x="209.9" y="296.3">3</text>
<text x="292.9" y="296.3">2</text>
<text x="375.8" y="296.3">1</text>
</g>
</svg>
